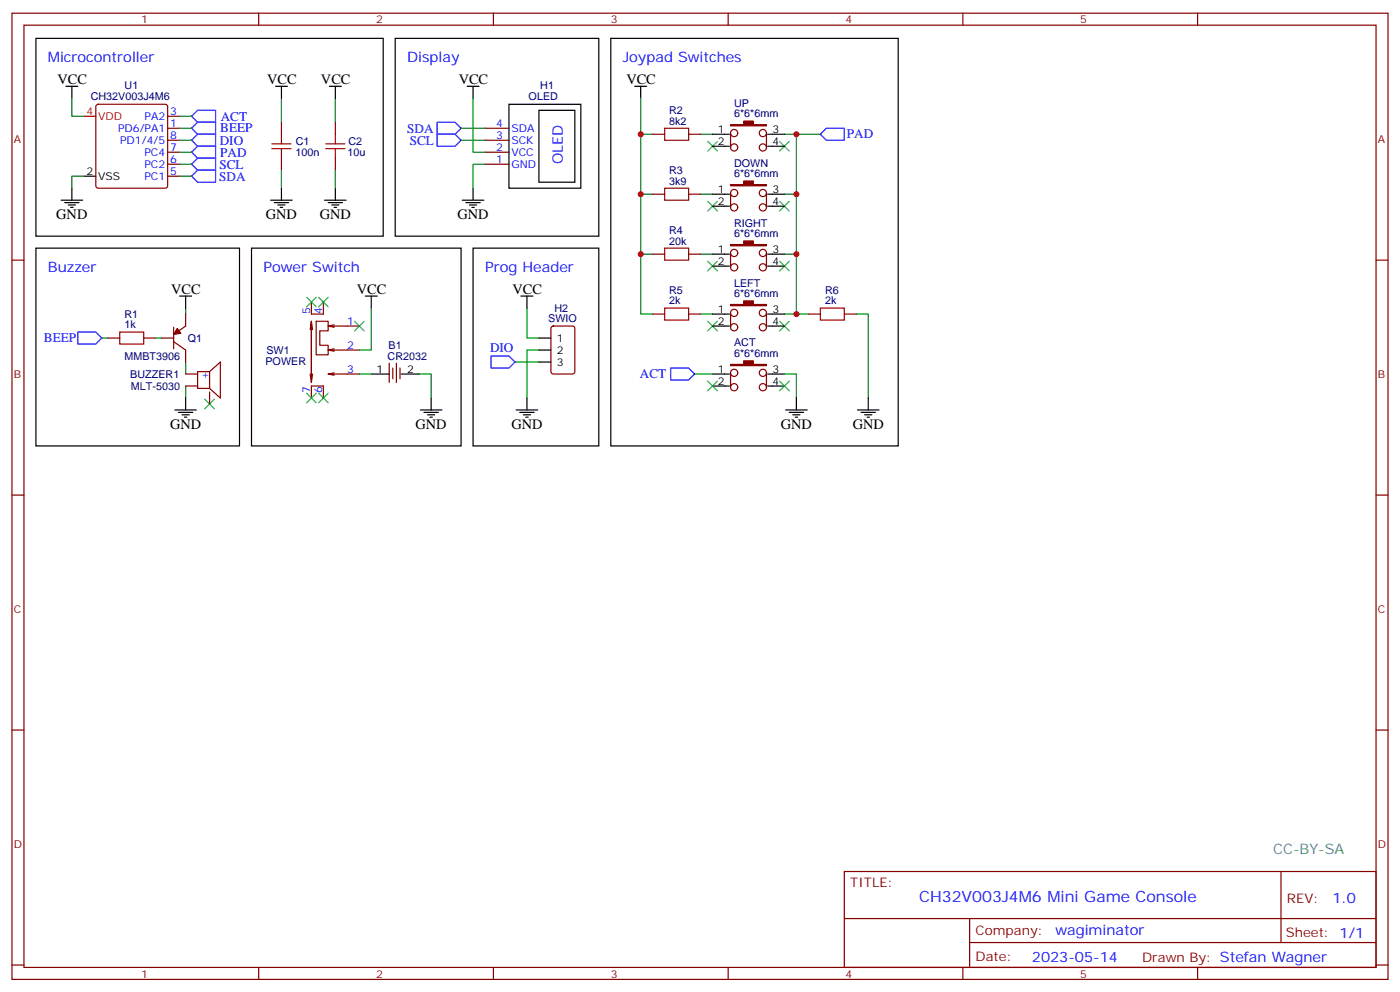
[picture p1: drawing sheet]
<svg xmlns="http://www.w3.org/2000/svg" width="412mm" height="292mm" viewBox="0 0 412 292" stroke-linecap="round" stroke-linejoin="round" font-family="sans-serif">
<g fill="none" stroke="#870000" stroke-width=".35">
<path d="M3.5 3.9h405.4v284.3h-405.4zM7.1 7.4h398.2v277.3h-398.2zM76.2 3.9v3.5M145.3 3.9v3.5M214.5 3.9v3.5M283.6 3.9v3.5M352.8 3.9v3.5M28.5 30.9l.4-.2h19.8l.5 .2 .2 .5v23.3l-.2 .5-.5 .2h-19.8l-.5-.2-.2-.5v-23.3zM49.4 37.7h3.5M49.4 34.2h3.5M82.9 36v3.5M98.8 36v3.5"/>
<path d="M142.9 37.7h7M192.3 39.5h3.5M202.8 39.5h3.6M215.2 39.2v4.2M225.8 39.2v4.2M49.4 51.9h3.5M49.4 48.3h3.5M49.4 44.8h3.5M49.4 41.3h3.5M82.9 46.6v3.5M98.8 46.6v3.5M142.9 48.3h7"/>
<path d="M142.9 44.8h7M142.9 41.3h7M192.3 57.2h3.5M202.8 57.2h3.6M215.2 56.8v4.2M225.8 56.8v4.2M3.5 76.6h3.6M192.3 74.8h3.5M202.8 74.8h3.6M215.2 74.4v4.3M225.8 74.4v4.3M405.3 76.6h3.6"/>
<path d="M31.7 99.5h3.6M42.3 99.5h3.6M47.6 99.5h3.6M51.2 96.3v6.4M54.7 92.4v3.6l-3.5 2.4M91.4 97l.3-2.5v15.6M91.7 96v16.5l.4-2.4M91.7 88.9v3.5h3.5v-3.5M91.7 94.5l.4 2.5M93.1 94.5h3.6v2.9h-2.5v4.2h2.5v2.8h-3.6zM98.4 95.6l-1.7 .4M105.8 96h-9.1l1.7 .3"/>
<path d="M162.5 96.2l.5-.2h5.6l.7 .4v13l-.4 .6-5.9 .1-.7-.5v-12.9zM192.3 92.4h3.5M202.8 92.4h3.6M215.2 92.1v4.2M225.8 92.1v4.2M238.1 92.4h3.6M248.7 92.4h3.5M51.2 100.5l3.5 2.5v3.5M54.7 110.1h3.5M54.7 113.6h3.5M61.7 109.4l3.2-2.9v10.6l-3.2-2.8M61.7 109.4v4.9"/>
<path d="M61.7 115.4v3.5M61.7 109.4h-3.5v4.9h3.5M91.4 110.1l.3 2.4M91.7 117.1v-3.5h3.5v3.5M98.4 102.7l-1.7 .3M98.4 109.7l-1.7 .4M105.8 103h-9.1l1.7 .4M105.8 110.1h-9.1l1.7 .3M114.7 106.9v5.6M115.7 108.3v3.2M116.8 106.9v5.6M117.8 108.3v3.2"/>
<path d="M215.2 109.7v4.2M225.8 109.7v4.2M3.5 145.7h3.6M405.3 145.7h3.6M3.5 214.8h3.6M405.3 214.8h3.6M248.7 256.5h156.6v28.2h-156.6zM377.3 256.5v20.9M248.7 270.3h156.5M285.6 277.4h119.6M285.6 270.3v14.1M3.5 284h3.6"/>
<path d="M76.2 284.7v3.5M145.3 284.7v3.5M214.5 284.7v3.5M283.6 284.7v3.5M352.8 284.7v3.5M405.3 284h3.6"/>
<circle cx="216.3" cy="39.2" r="1.06"/>
<circle cx="224.7" cy="39.2" r="1.06"/>
<circle cx="216.3" cy="43.4" r="1.06"/>
<circle cx="216.3" cy="56.8" r="1.06"/>
<circle cx="224.7" cy="43.4" r="1.06"/>
<circle cx="224.7" cy="56.8" r="1.06"/>
<circle cx="216.3" cy="74.4" r="1.06"/>
<circle cx="216.3" cy="61" r="1.06"/>
<circle cx="216.3" cy="78.7" r="1.06"/>
<circle cx="224.7" cy="61" r="1.06"/>
<circle cx="224.7" cy="74.4" r="1.06"/>
<circle cx="224.7" cy="78.7" r="1.06"/>
<circle cx="216.3" cy="96.3" r="1.06"/>
<circle cx="216.3" cy="92.1" r="1.06"/>
<circle cx="224.7" cy="92.1" r="1.06"/>
<circle cx="224.7" cy="96.3" r="1.06"/>
<circle cx="216.3" cy="113.9" r="1.06"/>
<circle cx="216.3" cy="109.7" r="1.06"/>
<circle cx="224.7" cy="113.9" r="1.06"/>
<circle cx="224.7" cy="109.7" r="1.06"/>
</g>
<g fill="none" stroke="#000" stroke-width=".35">
<path d="M10.6 11.3h102.3v58.2h-102.3zM116.4 11.3h60v58.2h-60zM179.9 11.3h84.7v119.9h-84.7zM19.4 25.4h3.5M21.2 25.4v3.5M81.1 25.4h3.6M82.9 25.4v3.5M97 25.4h3.5M98.8 25.4v3.5M137.6 25.4h3.5M139.3 25.4v3.5M149.9 30.7h21.2v24.7h-21.2z"/>
<path d="M158.7 32.5h10.6v21.1h-10.6zM187 25.4h3.5M188.7 25.4v3.5M209.9 39.5h4.9M226.1 39.5h5M18 58.9h6.3M19 59.6h4.3M21.2 55.4v3.5M24.7 51.9h3.5M79.7 58.9h6.4M80.8 59.6h4.2M82.9 55.4v3.5"/>
<path d="M95.6 58.9h6.4M96.7 59.6h4.2M98.8 55.4v3.5M136.2 58.9h6.3M137.2 59.6h4.3M139.3 55.4v3.5M209.9 57.2h4.9M209.9 43h4.9M226.1 57.2h5M226.1 43h5M10.6 73h60v58.2h-60zM20.1 60.3h2.1"/>
<path d="M20.8 61h.7M74.1 73h61.7v58.2h-61.7zM81.8 60.3h2.2M82.5 61h.8M97.7 60.3h2.1M98.4 61h.7M138.3 60.3h2.1M139 61h.7M139.3 73h37.1v58.2h-37.1zM209.9 74.8h4.9M209.9 78.3h4.9M209.9 60.7h4.9"/>
<path d="M226.1 74.8h5M226.1 78.3h5M226.1 60.7h5M52.9 87.1h3.5M54.7 87.1v3.6M107.6 87.1h3.5M109.4 87.1v3.6M153.5 87.1h3.5M155.2 87.1v3.6M158.7 99.5h3.6M209.9 92.4h4.9M209.9 96h4.9"/>
<path d="M226.1 92.4h5M226.1 96h5M54.7 117.1v3.5M109.4 110.1h5.3M118.2 110.1h5.3M127 117.1v3.5M155.2 117.1v3.5M158.7 106.5h3.6M158.7 103h3.6M209.9 110.1h4.9M209.9 113.6h4.9M226.1 110.1h5"/>
<path d="M226.1 113.6h5M234.6 117.1v3.5M255.8 117.1v3.5M51.5 120.6h6.4M52.6 121.4h4.2M53.6 122.1h2.1M54.3 122.8h.7M123.8 120.6h6.4M124.9 121.4h4.2M125.9 122.1h2.2M126.6 122.8h.8M152 120.6h6.4"/>
<path d="M153.1 121.4h4.2M154.2 122.1h2.1M154.9 122.8h.7M231.4 120.6h6.4M232.5 121.4h4.2M233.5 122.1h2.2M234.2 122.8h.7M252.6 120.6h6.3M253.6 121.4h4.3M254.7 122.1h2.1M255.4 122.8h.7"/>
</g>
<path d="M24.7 34.2h3.5" fill="none" stroke="#f00" stroke-width=".35"/>
<path d="M56.4 34.2l1.8-1.7h5.3v3.5h-5.3zM58.2 36h5.3v3.5h-5.3l-1.8-1.8zM128.8 36h5.3l1.7 1.7-1.7 1.8h-5.3zM128.8 39.5h5.3l1.7 1.8-1.7 1.7h-5.3zM241.7 39.5l1.7-1.8h5.3v3.6h-5.3zM56.4 51.9l1.8-1.8h5.3v3.5h-5.3zM56.4 48.3l1.8-1.7h5.3v3.5h-5.3zM56.4 41.3l1.8-1.8h5.3v3.5h-5.3zM56.4 44.8l1.8-1.8h5.3v3.6h-5.3zM22.9 97.7h5.3l1.8 1.8-1.8 1.7h-5.3zM144.6 104.8h5.3l1.8 1.7-1.8 1.8h-5.3zM197.6 108.3h5.2l1.8 1.8-1.8 1.7h-5.2z" fill="none" stroke="#00f" stroke-width=".35"/>
<g fill="none" stroke="#008700" stroke-width=".35">
<path d="M21.2 28.9v5.3h3.5M52.9 37.7h3.5M52.9 34.2h3.5M82.9 28.9v7.1M98.8 28.9v7.1M135.8 37.7h7.1M139.3 28.9v15.9h3.6M188.7 28.9v63.5h3.6M188.7 39.5h3.6M206.4 39.5h3.5M231.1 39.5h10.6M234.6 39.5v52.9h-3.5"/>
<path d="M24.7 51.9h-3.5v3.5M52.9 51.9h3.5M52.9 48.3h3.5M52.9 41.3h3.5M52.9 44.8h3.5M82.9 50.1v5.3M98.8 50.1v5.3M135.8 41.3h7.1M142.9 48.3h-3.6v7.1M188.7 57.2h3.6M206.4 57.2h3.5M231.1 57.2h3.5"/>
<path d="M188.7 74.8h3.6M206.4 74.8h3.5M231.1 74.8h3.5M30 99.5h1.7M45.9 99.5h1.7M54.7 90.7v1.7M109.4 90.7v12.3h-3.6M155.2 90.7v8.8h3.5M206.4 92.4h3.5M234.6 92.4h3.5M252.2 92.4h3.6v24.7M54.7 106.5v3.6"/>
<path d="M54.7 113.6v3.5M105.8 110.1h3.6M123.5 110.1h3.5v7M151.7 106.5h7M158.7 103h-3.5v14.1M204.6 110.1h5.3M231.1 110.1h3.5v7"/>
</g>
<g fill="#870000" stroke="#870000" stroke-width=".35">
<path d="M52.2 96.7l1.1 1.4-2.1 .3z"/>
<path d="M215.2 89.6h3.9v-1.1h2.8v1.1h3.9v.4h-10.6z"/>
<path d="M215.2 72h3.9v-1.1h2.8v1.1h3.9v.3h-10.6z"/>
<path d="M215.2 54.3h3.9v-1h2.8v1h3.9v.4h-10.6z"/>
<path d="M215.2 36.7h3.9v-1.1h2.8v1.1h3.9v.3h-10.6z"/>
<path d="M215.2 107.2h3.9v-1h2.8v1h3.9v.4h-10.6z"/>
</g>
<g fill="none" stroke="#3c3" stroke-width=".35">
<path d="M208.5 59.3l2.8 2.8M208.5 41.6l2.8 2.8M211.3 59.3l-2.8 2.8M211.3 41.6l-2.8 2.8M229.7 41.6l2.8 2.8M229.7 59.3l2.8 2.8M232.5 41.6l-2.8 2.8M232.5 59.3l-2.8 2.8M208.5 76.9l2.8 2.8M211.3 76.9l-2.8 2.8M229.7 76.9l2.8 2.8M232.5 76.9l-2.8 2.8"/>
<path d="M90.3 87.5l2.8 2.8M93.1 87.5l-2.8 2.8M93.8 87.5l2.9 2.8M96.7 87.5l-2.9 2.8M104.4 94.5l2.8 2.9M107.2 94.5l-2.8 2.9M208.5 94.5l2.8 2.9M211.3 94.5l-2.8 2.9M229.7 94.5l2.8 2.9M232.5 94.5l-2.8 2.9M60.3 117.5l2.8 2.8M63.1 117.5l-2.8 2.8"/>
<path d="M90.3 115.7l2.8 2.8M93.1 115.7l-2.8 2.8M93.8 115.7l2.9 2.8M96.7 115.7l-2.9 2.8M208.5 112.2l2.8 2.8M211.3 112.2l-2.8 2.8M229.7 112.2l2.8 2.8M232.5 112.2l-2.8 2.8"/>
</g>
<g fill="none" stroke="#a10000" stroke-width=".35">
<path d="M82.9 39.5v2.8M98.8 39.5v2.8M195.8 37.7h7v3.6h-7zM80.1 43.7h5.6M80.1 42.3h5.6M82.9 43.7v2.9M96 43.7h5.6M96 42.3h5.6M98.8 43.7v2.9M195.8 55.4h7v3.5h-7zM195.8 73h7v3.6h-7zM35.3 97.7h7v3.5h-7z"/>
<path d="M195.8 90.7h7v3.5h-7zM241.7 90.7h7v3.5h-7z"/>
</g>
<g fill="#c00">
<circle cx="234.6" cy="57.1" r=".88"/>
<circle cx="234.6" cy="92.4" r=".88"/>
<circle cx="188.7" cy="74.8" r=".88"/>
<circle cx="188.7" cy="57.1" r=".88"/>
<circle cx="188.7" cy="39.5" r=".88"/>
<circle cx="234.6" cy="39.5" r=".88"/>
<circle cx="234.6" cy="74.8" r=".88"/>
</g>
<text font-size="4.6" fill="#00f" x="270.8" y="265.5">CH32V003J4M6 Mini Game Console</text>
<g font-size="4.2" fill="#00f">
<text x="14.1" y="18.3">Microcontroller</text>
<text x="119.9" y="18.3">Display</text>
<text x="183.4" y="18.3">Joypad Switches</text>
<text x="165.8" y="48.3" transform="rotate(-90 165.8 48.3)">OLED</text>
<text x="14.1" y="80.1">Buzzer</text>
<text x="77.6" y="80.1">Power Switch</text>
<text x="142.9" y="80.1">Prog Header</text>
<text x="392.5" y="265.7">1.0</text>
<text x="310.9" y="275.3">wagiminator</text>
<text x="304" y="283.1">2023-05-14</text>
</g>
<g font-size="4.2">
<text x="16.9" y="24.7">VCC</text>
<text x="78.7" y="24.7">VCC</text>
<text x="94.5" y="24.7">VCC</text>
<text x="135.1" y="24.7">VCC</text>
<text x="184.5" y="24.7">VCC</text>
<text x="16.6" y="64.6">GND</text>
<text x="78.3" y="64.6">GND</text>
<text x="94.2" y="64.6">GND</text>
<text x="134.8" y="64.6">GND</text>
<text x="50.4" y="86.4">VCC</text>
<text x="105.1" y="86.4">VCC</text>
<text x="151" y="86.4">VCC</text>
<text x="50.1" y="126.3">GND</text>
<text x="122.4" y="126.3">GND</text>
<text x="150.6" y="126.3">GND</text>
<text x="230" y="126.3">GND</text>
<text x="251.2" y="126.3">GND</text>
</g>
<text font-size="4.2" fill="#0099b0" x="375" y="251.2">CC-BY-SA</text>
<g font-size="3.9" fill="#00f">
<text x="65" y="35.5">ACT</text>
<text x="64.9" y="39">BEEP</text>
<text x="120" y="39.1">SDA</text>
<text x="249.5" y="40.7">PAD</text>
<text x="64.7" y="42.5">DIO</text>
<text x="64.9" y="46.1">PAD</text>
<text x="120.7" y="42.6">SCL</text>
<text x="64.6" y="53.2">SDA</text>
<text x="64.6" y="49.6">SCL</text>
<text x="12.9" y="100.5">BEEP</text>
<text x="144.3" y="103.6">DIO</text>
<text x="188.5" y="111.3">ACT</text>
</g>
<g font-size="3.9" fill="#800">
<text x="250.5" y="261.1">TITLE:</text>
<text x="379.1" y="265.7">REV:</text>
<text x="287.4" y="275.3">Company:</text>
<text x="378.7" y="275.9">Sheet: 1/1</text>
<text x="287.4" y="282.9">Date:</text>
<text x="336.4" y="283">Drawn By: Stefan Wagner</text>
</g>
<g font-size="3.2" fill="#800">
<text x="41.6" y="6.9">1</text>
<text x="110.8" y="6.9">2</text>
<text x="179.9" y="6.9">3</text>
<text x="249.1" y="6.9">4</text>
<text x="318.2" y="6.9">5</text>
<text x="4.1" y="42">A</text>
<text x="405.9" y="42">A</text>
<text x="4.1" y="111.1">B</text>
<text x="405.9" y="111.1">B</text>
<text x="4.1" y="180.3">C</text>
<text x="405.9" y="180.3">C</text>
<text x="4.1" y="249.4">D</text>
<text x="405.9" y="249.4">D</text>
<text x="41.6" y="287.7">1</text>
<text x="110.8" y="287.7">2</text>
<text x="179.9" y="287.7">3</text>
<text x="249.1" y="287.7">4</text>
<text x="318.2" y="287.7">5</text>
</g>
<g font-size="3.2" fill="#000080">
<text x="26.7" y="29.4">CH32V003J4M6</text>
<text x="36.7" y="26.3">U1</text>
<text x="155.7" y="29.4">OLED</text>
<text x="159.2" y="26.2">H1</text>
<text x="197.1" y="33.5">R2</text>
<text x="216.2" y="34.6">6*6*6mm</text>
<text x="216.2" y="31.4">UP</text>
<text x="197.1" y="36.7">8k2</text>
<text x="87.1" y="46">100n</text>
<text x="87.1" y="42.8">C1</text>
<text x="102.4" y="45.9">10u</text>
<text x="102.7" y="42.8">C2</text>
<text x="197.1" y="51.1">R3</text>
<text x="216.2" y="52.2">6*6*6mm</text>
<text x="216.2" y="49">DOWN</text>
<text x="197.1" y="54.3">3k9</text>
<text x="197.1" y="72">20k</text>
<text x="197.1" y="68.7">R4</text>
<text x="216.2" y="69.8">6*6*6mm</text>
<text x="216.2" y="66.7">RIGHT</text>
<text x="197.1" y="89.6">2k</text>
<text x="197.1" y="86.4">R5</text>
<text x="216.2" y="87.5">6*6*6mm</text>
<text x="216.2" y="84.3">LEFT</text>
<text x="243.1" y="89.6">2k</text>
<text x="243.1" y="86.5">R6</text>
<text x="36.6" y="93.5">R1</text>
<text x="161.5" y="94.9">SWIO</text>
<text x="163.3" y="91.8">H2</text>
<text x="36.6" y="96.7">1k</text>
<text x="55.3" y="100.7">Q1</text>
<text x="216.2" y="102">ACT</text>
<text x="36.7" y="106">MMBT3906</text>
<text x="78.2" y="107.4">POWER</text>
<text x="78.5" y="104.1">SW1</text>
<text x="114.2" y="105.8">CR2032</text>
<text x="114.4" y="102.6">B1</text>
<text x="216.2" y="105.1">6*6*6mm</text>
<text x="38.4" y="111.2">BUZZER1</text>
<text x="38.6" y="114.8">MLT-5030</text>
</g>
<g font-size="3.2" fill="#f00">
<text x="25.5" y="33.9">4</text>
<text x="28.9" y="35.3">VDD</text>
</g>
<g font-size="3.2" fill="#00f">
<text x="42.6" y="35.3">PA2</text>
<text x="50.1" y="33.9">3</text>
<text x="34.8" y="38.8">PD6/PA1</text>
<text x="50.1" y="37.4">1</text>
<text x="50.1" y="40.9">8</text>
<text x="146.2" y="40.9">3</text>
<text x="146.2" y="37.4">4</text>
<text x="150.6" y="38.8">SDA</text>
<text x="35.4" y="42.3">PD1/4/5</text>
<text x="42.5" y="45.9">PC4</text>
<text x="50.1" y="48">6</text>
<text x="50.1" y="44.4">7</text>
<text x="146.2" y="48">1</text>
<text x="146.2" y="44.4">2</text>
<text x="150.6" y="45.9">VCC</text>
<text x="150.6" y="42.3">SCK</text>
<text x="42.5" y="52.9">PC1</text>
<text x="42.5" y="49.4">PC2</text>
<text x="50.1" y="51.5">5</text>
<text x="150.6" y="49.4">GND</text>
<text x="91.4" y="92.4" transform="rotate(-90 91.4 92.4)">5</text>
<text x="94.9" y="92.4" transform="rotate(-90 94.9 92.4)">4</text>
<text x="102.3" y="95.6">1</text>
<text x="102.3" y="102.7">2</text>
<text x="59.3" y="111.1">+</text>
<text x="102.3" y="109.7">3</text>
<text x="91.4" y="115.6" transform="rotate(-90 91.4 115.6)">7</text>
<text x="94.9" y="115.6" transform="rotate(-90 94.9 115.6)">6</text>
</g>
<g font-size="3.2">
<text x="211.4" y="39.2">1</text>
<text x="227.5" y="39.2">3</text>
<text x="211.4" y="42.7">2</text>
<text x="227.5" y="42.7">4</text>
<text x="25.5" y="51.5">2</text>
<text x="28.9" y="52.9">VSS</text>
<text x="211.4" y="56.8">1</text>
<text x="227.5" y="56.8">3</text>
<text x="211.4" y="60.3">2</text>
<text x="227.5" y="60.3">4</text>
<text x="211.4" y="74.4">1</text>
<text x="211.4" y="78">2</text>
<text x="227.5" y="74.4">3</text>
<text x="227.5" y="78">4</text>
<text x="211.4" y="92.1">1</text>
<text x="211.4" y="95.6">2</text>
<text x="227.5" y="92.1">3</text>
<text x="227.5" y="95.6">4</text>
<text x="164" y="100.5">1</text>
<text x="164" y="107.6">3</text>
<text x="164" y="104.1">2</text>
<text x="110.9" y="109.7">1</text>
<text x="119.9" y="109.7">2</text>
<text x="211.4" y="109.7">1</text>
<text x="211.4" y="113.2">2</text>
<text x="227.5" y="109.7">3</text>
<text x="227.5" y="113.2">4</text>
</g>
</svg>
